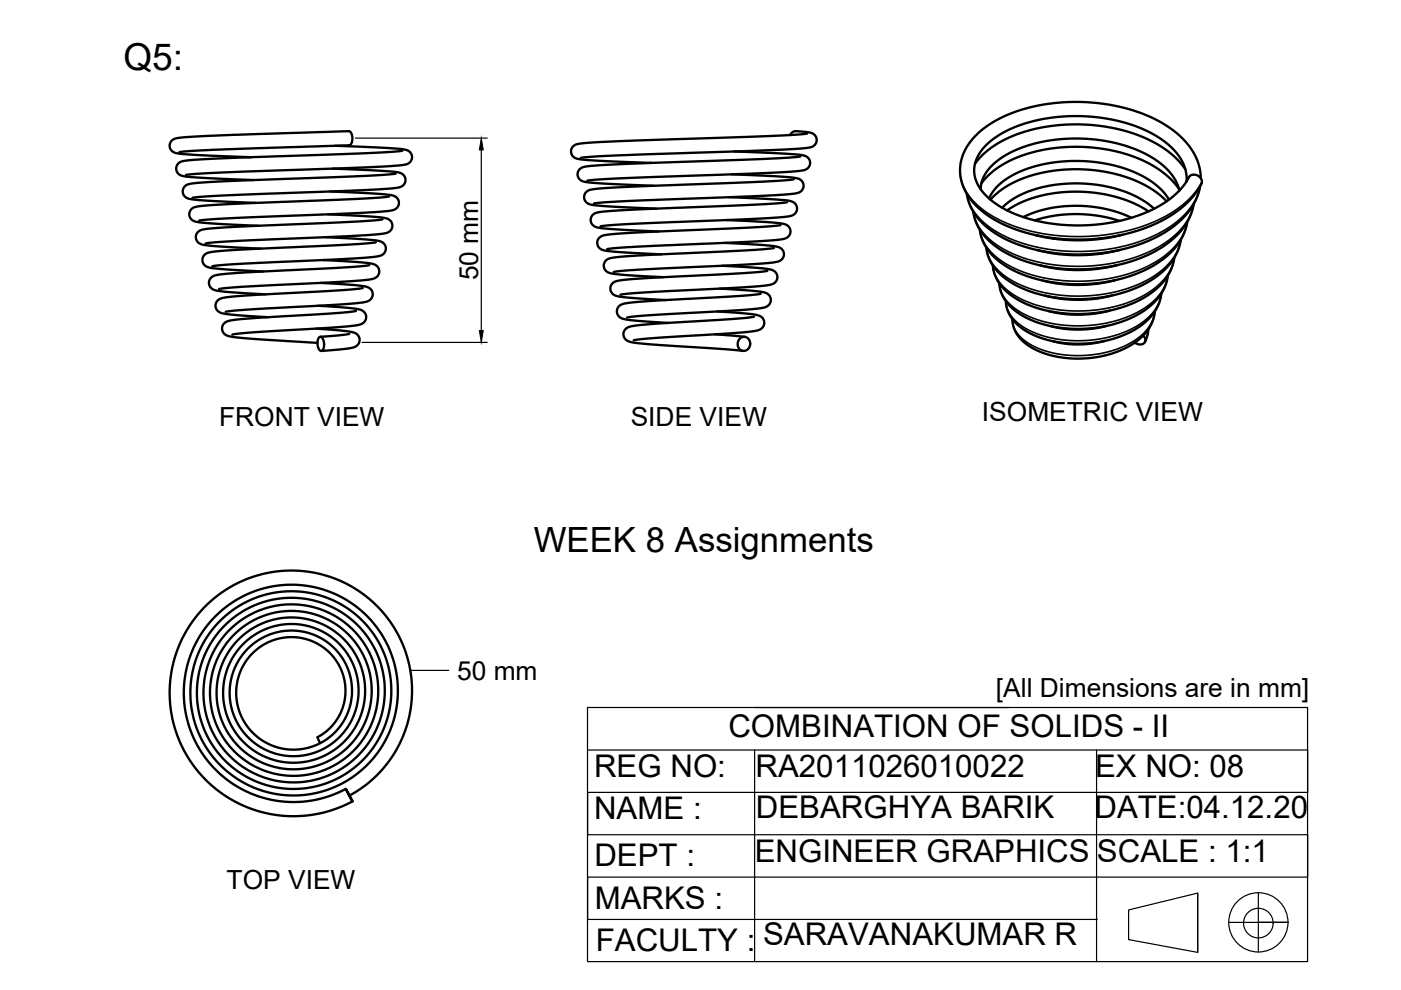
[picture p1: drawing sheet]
<svg xmlns="http://www.w3.org/2000/svg" width="297mm" height="210mm" viewBox="0 0 297 210" stroke-linecap="round" stroke-linejoin="round" font-family="sans-serif">
<!-- layer: MD_Visible -->
<g fill="none" stroke="#000" stroke-width=".5">
<path d="M70.5 35.8l10.6 .4a8.7 8.7 0 0 1 4.3 .8 1.67 1.67 0 0 1 .4 1.9 1.67 1.67 0 0 1-1.8 .9l-8.7 .6-28.1 1.1-6.4 .4M71 30.9l11.3 .5a9.8 9.8 0 0 1 4.5 .7 1.64 1.64 0 0 1 .4 1.9 1.64 1.64 0 0 1-1.7 1l-8.3 .5-32.7 1.2-5.1 .4M74 27.8a1.95 1.95 0 0 1 .1 3l-26.3 .9-9.8 .6M74 27.8l-34.2 1.2a5.6 5.6 0 0 0-3.4 .8 1.65 1.65 0 0 0-.2 1.9 1.65 1.65 0 0 0 1.6 .9l5.1 .3 10.4 .4M83.9 36.8l-6.2 .5-34.5 1.4a7.6 7.6 0 0 0-3.9 .7 1.69 1.69 0 0 0-.3 2 1.69 1.69 0 0 0 1.8 .9l4.5 .3 9 .4M85.3 32l-8.3 .5-34.9 1.3a8.2 8.2 0 0 0-4.2 .8 1.55 1.55 0 0 0-.5 1.6 1.55 1.55 0 0 0 1.2 1.1l3.7 .4 11.5 .5M155.1 37l10.5 .5a9 9 0 0 1 4.2 .7 1.55 1.55 0 0 1 .5 1.6 1.55 1.55 0 0 1-1.1 1.1l-5.1 .5-30.2 1.2-8 .5M155.6 32.1l11.2 .5a9.2 9.2 0 0 1 4.4 .7 1.63 1.63 0 0 1 .4 1.9 1.63 1.63 0 0 1-1.7 1l-7.5 .5-31.3 1.1-6.6 .5M167.5 28.6a2.09 2.09 0 0 1 2.5-.7 3.6 3.6 0 0 1 2.8 .8 1.69 1.69 0 0 1 .1 1.9 1.69 1.69 0 0 1-1.7 .8l-11.7 .6-29.9 1-6.5 .5M168.3 38l-6.6 .5-33.1 1.4a8.6 8.6 0 0 0-4.3 .8 1.64 1.64 0 0 0-.3 1.8 1.64 1.64 0 0 0 1.6 1l4.2 .3 9.4 .4M169.7 33.2l-8.8 .5-33.8 1.3a7.9 7.9 0 0 0-4.2 .8 1.7 1.7 0 0 0-.2 2 1.7 1.7 0 0 0 1.8 .8l14.1 .8M171.1 28.3l-8 .5-37.1 1.4a9.2 9.2 0 0 0-4.4 .7 1.56 1.56 0 0 0-.5 1.6 1.56 1.56 0 0 0 1.3 1.2l4.7 .4 11 .4"/>
<path d="M206.7 34.7a20.5 20.5 0 0 1 11.9-7.2 37.8 37.8 0 0 1 26.5 2.9 18 18 0 0 1 6.2 5.5M208.1 38.9a20.6 20.6 0 0 1 12.7-7 35.2 35.2 0 0 1 23.9 3.4 16.9 16.9 0 0 1 5.3 4.8M251.6 38.5a9.6 9.6 0 0 0-4.4-8.2 31.8 31.8 0 0 0-19.6-5.7 29.4 29.4 0 0 0-17.3 5.1 8 8 0 0 0-3.7 7.3 10.5 10.5 0 0 0 5.7 7 36 36 0 0 0 23 3.2 26.2 26.2 0 0 0 15-7.1l1.5-1.9a1.54 1.54 0 0 1 1.8-1.1 1.54 1.54 0 0 1 1.1 1.8M254.5 39.5a15.2 15.2 0 0 1-8.3 10.2 38.3 38.3 0 0 1-33.2 .9 14.1 14.1 0 0 1-7.8-8.4l-.2-1.1M254.6 37.8a13.5 13.5 0 0 0-6.5-10.6 36.9 36.9 0 0 0-23.1-5.5 29.8 29.8 0 0 0-17.4 6.4 10.1 10.1 0 0 0-3.4 11.4 16.9 16.9 0 0 0 9.7 8.6 40.8 40.8 0 0 0 33.5-1.9 18.2 18.2 0 0 0 7.3-7.3M68 60l7.3 .5a5.5 5.5 0 0 1 3.4 .9 1.73 1.73 0 0 1 0 1.9 1.73 1.73 0 0 1-1.6 .8l-6.1 .5-18.9 1.1-4.3 .4M68.5 55.1l8.3 .5a4.8 4.8 0 0 1 3.2 .9 1.77 1.77 0 0 1 .1 2 1.77 1.77 0 0 1-1.8 .8l-6.2 .5-20.3 1-5.4 .5M69 50.3l8.6 .5a6.5 6.5 0 0 1 3.8 .8 1.58 1.58 0 0 1-.9 2.7l-5 .5-23.7 1.1-6.8 .5M69.5 45.4l9.6 .5a6.3 6.3 0 0 1 3.6 .9 1.65 1.65 0 0 1 .3 1.8 1.65 1.65 0 0 1-1.6 .9l-8 .6-23.6 1-6.2 .5M70 40.6l10.3 .5a7.2 7.2 0 0 1 3.7 .7 1.66 1.66 0 0 1 .4 1.9 1.66 1.66 0 0 1-1.7 1l-7.6 .5-26.3 1.1-6.6 .5M78.3 56.2l-4.8 .5-25.5 1.4a4.9 4.9 0 0 0-3.4 .9 1.78 1.78 0 0 0 .1 1.9 1.78 1.78 0 0 0 1.7 .8l9.9 .7M79.7 51.4l-5.6 .5-26.9 1.3a6.9 6.9 0 0 0-3.9 .9 1.61 1.61 0 0 0-.3 1.6 1.61 1.61 0 0 0 1.4 1l3.7 .4 7.7 .5"/>
<path d="M81.1 46.5l-7.5 .6-27.8 1.3a6.7 6.7 0 0 0-3.8 .8 1.68 1.68 0 0 0-.3 1.9 1.68 1.68 0 0 0 1.7 .9l11.9 .7M82.5 41.7l-6.9 .5-30.9 1.3a8.2 8.2 0 0 0-4 .8 1.67 1.67 0 0 0-.4 1.9 1.67 1.67 0 0 0 1.8 .9l4.2 .4 8.5 .4M153.1 56.4l7.8 .4a5.8 5.8 0 0 1 3.6 .9 1.76 1.76 0 0 1 0 2 1.76 1.76 0 0 1-1.7 .8l-7 .5-19.4 1-4.9 .5M153.6 51.5l8.5 .5a6.5 6.5 0 0 1 3.7 .8 1.58 1.58 0 0 1-.9 2.7l-5.3 .5-23.3 1.1-6.2 .6M154.1 46.7l9.5 .5a6.2 6.2 0 0 1 3.5 .8 1.69 1.69 0 0 1 .3 1.9 1.69 1.69 0 0 1-1.8 .9l-7.6 .5-25 1.1-4.3 .4M154.6 41.8l9.5 .5a10.1 10.1 0 0 1 4.3 .7 1.65 1.65 0 0 1 .4 1.9 1.65 1.65 0 0 1-1.7 1l-5.8 .4-28.5 1.2-5.5 .5M162.7 57.4l-5.1 .5-24.6 1.4a4.8 4.8 0 0 0-3.3 .9 1.78 1.78 0 0 0 .1 1.9 1.78 1.78 0 0 0 1.7 .8l9.7 .7M164.1 52.6l-6.9 .5-25 1.3a5.9 5.9 0 0 0-3.9 1 1.61 1.61 0 0 0 1.2 2.5l4 .5 7.2 .4M165.5 47.7l-6.8 .6-28.2 1.3a5.5 5.5 0 0 0-3.5 .8 1.67 1.67 0 0 0-.2 1.9 1.67 1.67 0 0 0 1.7 .9l11.7 .7M166.9 42.9l-7.3 .5-29.9 1.3a7.6 7.6 0 0 0-4 .8 1.67 1.67 0 0 0-.3 1.9 1.67 1.67 0 0 0 1.8 .9l12.5 .8M207.9 40.1a8.7 8.7 0 0 1 4.7-6.8 31.7 31.7 0 0 1 20.4-3.6 24.8 24.8 0 0 1 14.7 6.5 9.1 9.1 0 0 1 2.3 4.2M209.7 42.1a12.4 12.4 0 0 1 7.5-6.1 32.2 32.2 0 0 1 26.1 1.9 13.2 13.2 0 0 1 4.5 4.4"/>
<path d="M210 42.3a22 22 0 0 1 14-6.2 31.5 31.5 0 0 1 20.8 4.4l2.6 2.2M212.5 44.1a19.9 19.9 0 0 1 12.4-5.1 28.3 28.3 0 0 1 18.4 4.1l1.4 1.2M213.5 44.6a27.9 27.9 0 0 1 19.4-3.6 25.9 25.9 0 0 1 10.6 3.8M217 46a27.8 27.8 0 0 1 22.9 .2M219.4 46.7a29.7 29.7 0 0 1 17.9 .1M219.5 49.8h.1M223.3 53.6l-.3 .1M223.6 50.5l-.4 .1M224.1 60l-.3 .1M233 50.6h.4M233.3 53.7h.3M236.2 59.4l.1 .1"/>
<path d="M236.4 59.4a30.7 30.7 0 0 1-15.3 .1M236.4 56.3h.1M236.9 56.2a33 33 0 0 1-16.3 .1M237.1 49.9l.1 .1M237.5 53a35.4 35.4 0 0 1-17.5 0M238 49.8a37.7 37.7 0 0 1-18.5 0M247.6 58.4a10.7 10.7 0 0 1-5.8 8 27.2 27.2 0 0 1-24.4 .9 9.1 9.1 0 0 1-5.4-6.4l-.1-.8M249 54.7a11.2 11.2 0 0 1-5.7 7.9 29.3 29.3 0 0 1-26.8 1.3 10.1 10.1 0 0 1-5.9-6.7l-.1-.9M250.3 50.9a13.1 13.1 0 0 1-7.5 9.2 31.8 31.8 0 0 1-27.2 .5 10.9 10.9 0 0 1-6.4-7.8l-.1-.3M251.7 47.1a13.5 13.5 0 0 1-7.3 9.3 33.9 33.9 0 0 1-29.6 .9 11.8 11.8 0 0 1-7-8.3l-.1-.3M253.1 43.3a14.3 14.3 0 0 1-7.8 9.8 36.2 36.2 0 0 1-31.4 .8 12.8 12.8 0 0 1-7.4-8.3l-.1-.7M67 69.7l5 .3a7.2 7.2 0 0 1 3.8 1 1.71 1.71 0 0 1 .2 1.9 1.71 1.71 0 0 1-1.6 .9l-6.3 .6"/>
<path d="M67.5 64.8l6.4 .5a4.7 4.7 0 0 1 3.5 1.1 1.79 1.79 0 0 1-.2 1.9 1.79 1.79 0 0 1-1.7 .7l-5.5 .5-16.5 1-4.2 .4M67.6 71.6l.1-.1a.71 .71 0 0 1 .9 .8 1.68 1.68 0 0 1-.5 2.1 2.11 2.11 0 0 1-.5-2.8zM74.1 70.8l-6.2 .6M75.5 65.9l-3.7 .5-20.3 1.2a7 7 0 0 0-4 1 1.73 1.73 0 0 0-.2 1.9 1.73 1.73 0 0 0 1.8 .9l4.8 .5 13.4 .8M76.9 61.1l-5.2 .5-22.1 1.3a6 6 0 0 0-3.5 .9 1.75 1.75 0 0 0-.1 1.9 1.75 1.75 0 0 0 1.7 .8l9.1 .8M151.6 70.9l6.3 .5M152.1 66l6.2 .5a5.2 5.2 0 0 1 3.4 .9 1.76 1.76 0 0 1 0 2 1.76 1.76 0 0 1-1.7 .8l-5.4 .5-16.4 1-3.8 .5M152.6 61.2l7.2 .5a5.8 5.8 0 0 1 3.1 .8 1.75 1.75 0 0 1 .2 2 1.75 1.75 0 0 1-1.8 .8l-4.5 .5-18.9 1-5 .5M156.9 71.8a1.43 1.43 0 0 1 2.1 .5 1.43 1.43 0 0 1-.8 2 1.44 1.44 0 0 1-1.7-.7 1.44 1.44 0 0 1 .4-1.8zM159.9 67.1l-4.4 .5-18.3 1.2a9.1 9.1 0 0 0-4.5 .9 1.68 1.68 0 0 0-.4 1.9 1.68 1.68 0 0 0 1.7 1l4.3 .4 19.2 1.4M161.3 62.3l-4.4 .4-22.3 1.4a5.7 5.7 0 0 0-3.5 .9 1.75 1.75 0 0 0 0 1.9 1.75 1.75 0 0 0 1.7 .9l8.9 .7M223.9 63.1l-.2 .1"/>
<path d="M232.5 60.1h.3M232.7 63.2h.3M234.2 72.3a20.9 20.9 0 0 1-11 0M234.8 69.1a23.4 23.4 0 0 1-12.1 0M235.3 65.9a26.1 26.1 0 0 1-13.1 0M235.8 62.6a28.4 28.4 0 0 1-14.2 .1M242.4 71.2a1.08 1.08 0 0 1 .3 1.5 1.08 1.08 0 0 1-1.6 .2l-.5-.3M243.5 69.8l-.2 1.4-.5 1.3M244.9 66a9.9 9.9 0 0 1-6 7.7 22.8 22.8 0 0 1-20.2 0 7 7 0 0 1-4-6M246.2 62.2a10.8 10.8 0 0 1-6.5 8.2 25 25 0 0 1-21.9-.1 7.7 7.7 0 0 1-4.5-6.2v-.2M67.9 157.6l-.6-1.2a11.4 11.4 0 0 0 3.1-17.5 11.4 11.4 0 0 0-17.7 .5 12.2 12.2 0 0 0 3.5 18 12.2 12.2 0 0 0 17.4-5.9 12.9 12.9 0 0 0-8.5-17.4 12.9 12.9 0 0 0-16.2 10.6 13.7 13.7 0 0 0 13.4 15.6 13.7 13.7 0 0 0 13.6-15.4 14.4 14.4 0 0 0-18.2-12 14.4 14.4 0 0 0-9.2 19.8 15.2 15.2 0 0 0 21.5 6.9 15.2 15.2 0 0 0 4.5-22.1 15.9 15.9 0 0 0-24-1.8 15.9 15.9 0 0 0 1.8 24 16.7 16.7 0 0 0 24.5-5.2 16.7 16.7 0 0 0-8.4-23.7 17.4 17.4 0 0 0-23.4 12 17.4 17.4 0 0 0 15.1 21.6 18.2 18.2 0 0 0 20.1-18.6 18.2 18.2 0 0 0-21-17.5 18.9 18.9 0 0 0-15.3 24 18.9 18.9 0 0 0 25.8 12.1 19.7 19.7 0 0 0 8.8-28.5 19.7 19.7 0 0 0-29.5-4.5 20.4 20.4 0 0 0-.2 30.9 20.4 20.4 0 0 0 30.6-4.1 21.2 21.2 0 0 0-6.9-30 21.2 21.2 0 0 0-29.5 8.4 21.9 21.9 0 0 0 10.7 30.4 21.9 21.9 0 0 0 29.4-13.2 22.7 22.7 0 0 0-17.2-29.5 22.7 22.7 0 0 0-26.9 21 23.3 23.3 0 0 0 34.3 22M73.3 167.3l1.4 2.6z"/>
<path d="M74.1 168.7a25.5 25.5 0 0 0 8.4-37.2 25.5 25.5 0 0 0-37.9-3.9 26.2 26.2 0 0 0-3.7 34.5 26.2 26.2 0 0 0 33.8 7.8"/>
</g>
<!-- layer: MD_Visible Narrow -->
<path d="M203.5 36.1a11.2 11.2 0 0 0 5.6 8.9 36.2 36.2 0 0 0 21.9 5.1 34.6 34.6 0 0 0 19.9-6.8l2.5-2.5 1.4-2.3M254.4 39.5a14.5 14.5 0 0 1-7.5 9.3 39.1 39.1 0 0 1-34.2 1.1 13.6 13.6 0 0 1-7.5-7.8l-.2-.9M247.6 58.5a10.6 10.6 0 0 1-5.9 7.4 28.2 28.2 0 0 1-24.7 .7 8.8 8.8 0 0 1-5.1-6.1v-.4M249 54.7a11.7 11.7 0 0 1-6.8 8.1 30.5 30.5 0 0 1-26 .4 10.4 10.4 0 0 1-5.5-5.9l-.2-1M250.3 50.9a12.4 12.4 0 0 1-6.8 8.4 32.7 32.7 0 0 1-28.2 .6 10.4 10.4 0 0 1-6.1-7.1l-.1-.3M251.7 47.1a13.1 13.1 0 0 1-7.4 8.8 34.8 34.8 0 0 1-29.9 .7 11.3 11.3 0 0 1-6.6-7.6l-.1-.3M253.1 43.3a13.8 13.8 0 0 1-7.5 9.1 37 37 0 0 1-32 .8 12.1 12.1 0 0 1-7.2-8v-.3M243.5 69.8l-.2 1.2-.5 1.1M244.8 66a9.1 9.1 0 0 1-5.4 6.9 23.6 23.6 0 0 1-21 .1 6.6 6.6 0 0 1-3.8-5.2M246.2 62.2a9.8 9.8 0 0 1-5.4 7.1 26 26 0 0 1-22.9 .6 7.5 7.5 0 0 1-4.6-6" fill="none" stroke="#000" stroke-width=".35"/>
<!-- layer: 0 -->
<g fill="none" stroke="#000" stroke-width=".25">
<path d="M75.3 29.3h28M102 31.8v38.3M76.8 72.6h26.5M87.1 142.1h8M124.6 150h152.6v53.9h-152.6zM124.6 159h152.7v9h-152.7v9h152.7v9h-152.7v8.9h108M160 159v44.9M160 150h53.9M232.5 159v44.9M239.3 192.9l14.6-3.5v12.5l-14.6-2.7zM253.9 189.4v12.5M260.5 195.6h12.6h-6.3"/>
<path d="M266.8 189.3v12.6"/>
<circle cx="266.8" cy="195.6" r="6.3"/>
<circle cx="266.8" cy="195.7" r="3.1"/>
</g>
<path d="M124.6 159h.1M124.6 176.9h.1M124.6 168h.1M124.6 194.9h.1M124.6 185.9h.1" fill="none" stroke="#000" stroke-width=".21"/>
<path d="M102 29.3l.5 2.5h-.9zM101.6 70.1h.9l-.5 2.5z" fill="#000" stroke="#000" stroke-width=".21"/>
<text font-size="7.9" x="26.2" y="14.7">Q5:</text>
<text font-size="7.4" x="113.2" y="117.1">WEEK 8 Assignments</text>
<g font-size="6.6">
<text x="154.4" y="156.2">COMBINATION OF SOLIDS - II</text>
<text x="126" y="164.7">REG NO:</text>
<text x="160.2" y="164.8">RA2011026010022</text>
<text x="232.2" y="164.8">EX NO: 08</text>
<text x="126" y="173.7">NAME :</text>
<text x="160.3" y="173.5">DEBARGHYA BARIK</text>
<text x="232.1" y="173.4">DATE:04.12.20</text>
<text x="126" y="183.6">DEPT :</text>
<text x="160" y="182.7">ENGINEER GRAPHICS</text>
<text x="232.6" y="182.7">SCALE : 1:1</text>
<text x="126.1" y="192.8">MARKS :</text>
<text x="126.3" y="201.7">FACULTY :</text>
<text x="161.8" y="200.3">SARAVANAKUMAR R</text>
</g>
<g font-size="5.6">
<text x="101.4" y="59.4" transform="rotate(-90 101.4 59.4)">50 mm</text>
<text x="208.2" y="89.2">ISOMETRIC VIEW</text>
<text x="46.4" y="90.4">FRONT VIEW</text>
<text x="133.7" y="90.3">SIDE VIEW</text>
<text x="96.9" y="144.1">50 mm</text>
<text x="211.2" y="147.8">[All Dimensions are in mm]</text>
<text x="48.1" y="188.5">TOP VIEW</text>
</g>
</svg>
